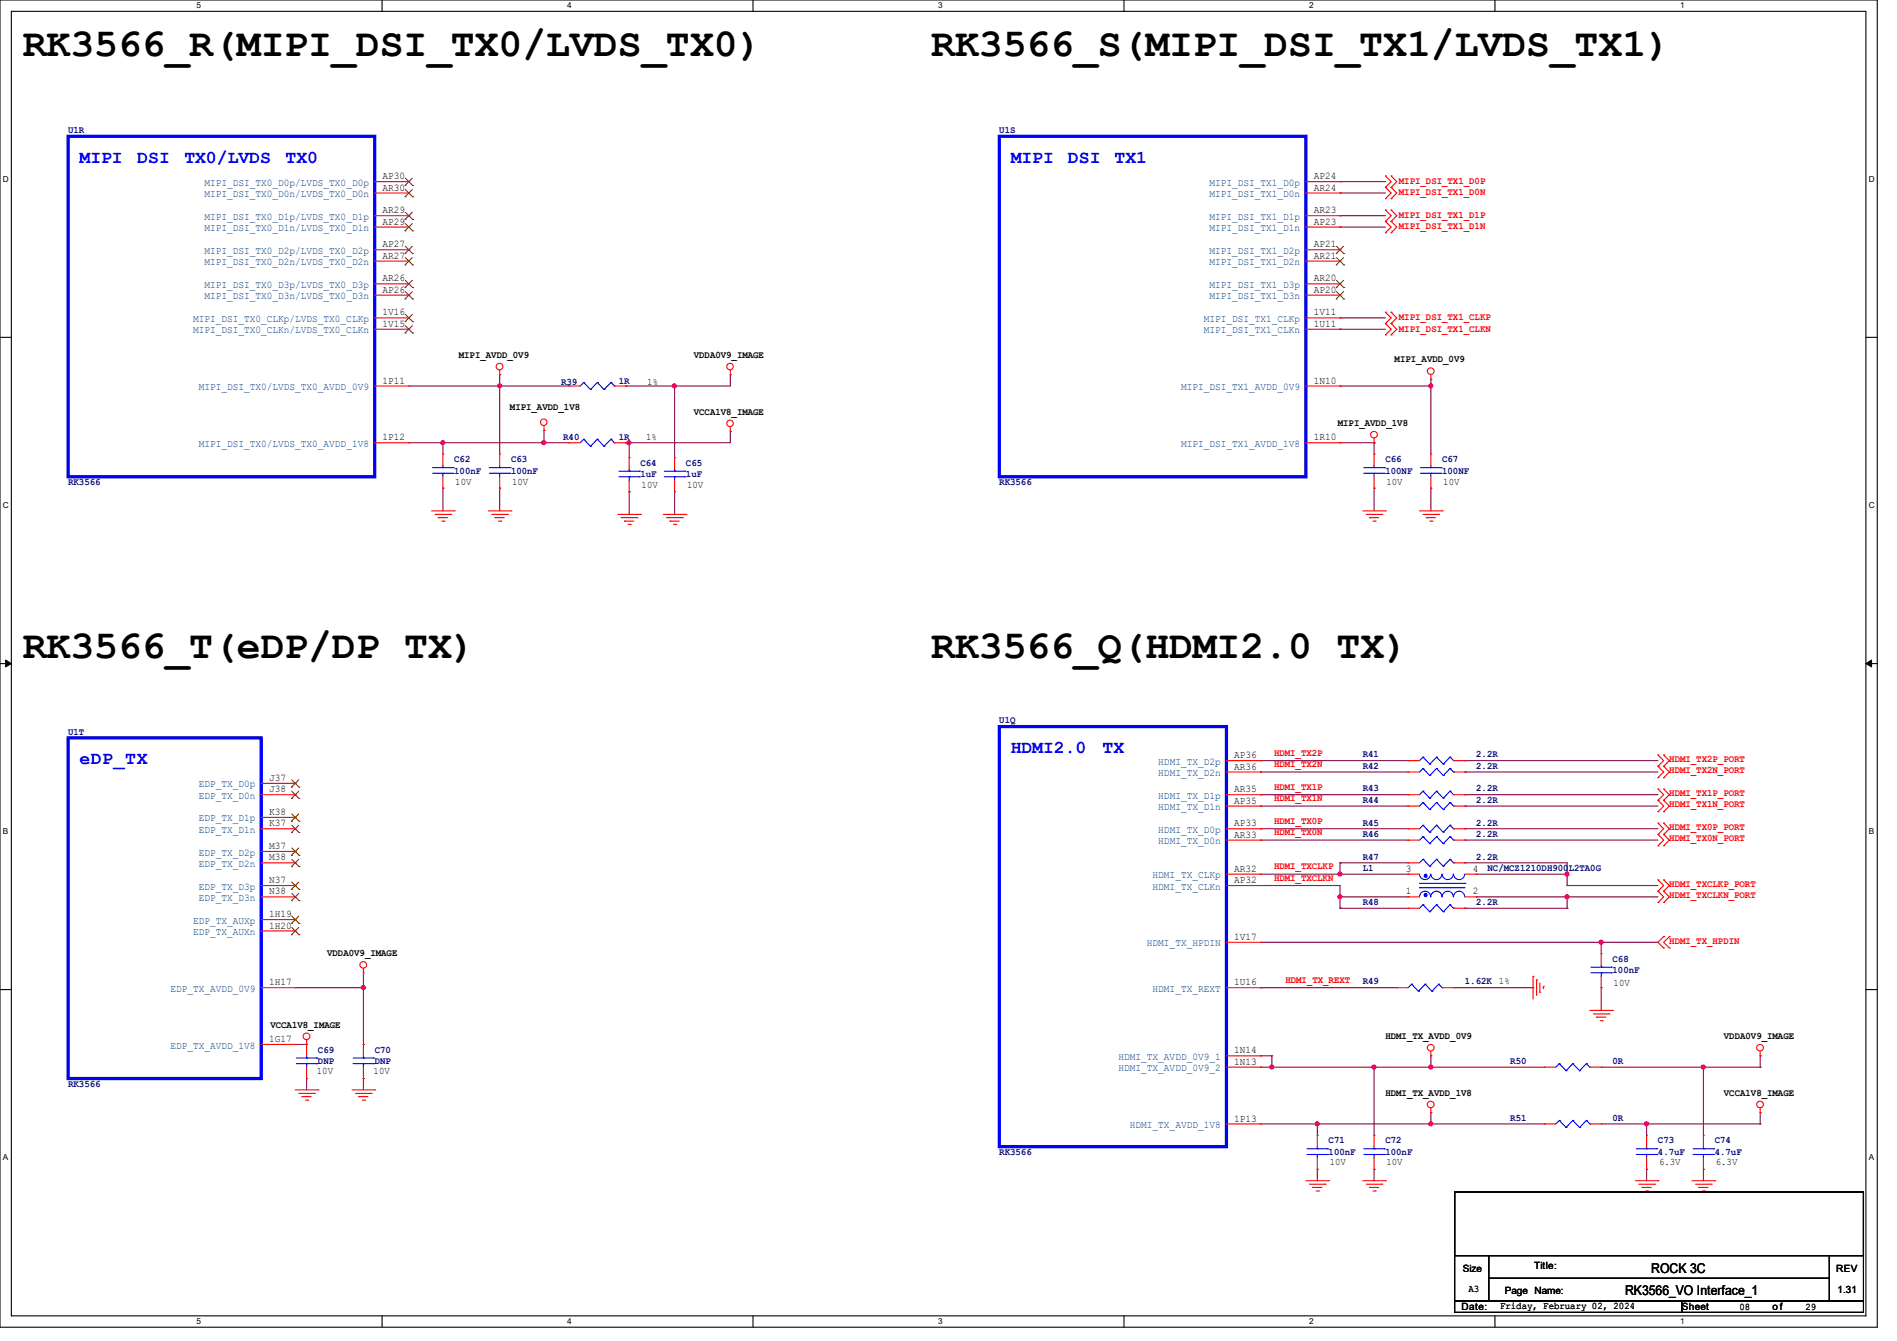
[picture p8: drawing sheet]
<svg xmlns="http://www.w3.org/2000/svg" width="297mm" height="210mm" viewBox="0 0 297 210" stroke-linecap="round" stroke-linejoin="round" font-family="sans-serif">
<path d="M0 0h293.9v207.9h-293.9zM1.8 1.8h290.3v204.3h-290.3z" fill="none" stroke="#000" stroke-width=".17"/>
<g fill="#fff">
<path d="M30.8 .2h.7v1.4h-.7z"/>
<path d="M30.8 206.2h.7v1.4h-.7z"/>
</g>
<path d="M59.8 0v1.8M59.8 206.1v1.8" fill="none" stroke="#000" stroke-width=".17"/>
<g fill="#fff">
<path d="M88.8 .2h.7v1.4h-.7z"/>
<path d="M88.8 206.2h.7v1.4h-.7z"/>
</g>
<path d="M117.9 0v1.8M117.9 206.1v1.8" fill="none" stroke="#000" stroke-width=".17"/>
<g fill="#fff">
<path d="M146.9 .2h.7v1.4h-.7z"/>
<path d="M146.9 206.2h.7v1.4h-.7z"/>
</g>
<path d="M176 0v1.8M176 206.1v1.8" fill="none" stroke="#000" stroke-width=".17"/>
<g fill="#fff">
<path d="M205 .2h.7v1.4h-.7z"/>
<path d="M205 206.2h.7v1.4h-.7z"/>
</g>
<path d="M234.1 0v1.8M234.1 206.1v1.8" fill="none" stroke="#000" stroke-width=".17"/>
<g fill="#fff">
<path d="M263.1 .2h.6v1.4h-.6z"/>
<path d="M263.1 206.2h.6v1.4h-.6z"/>
<path d="M.5 27.3h.9v1.4h-.9z"/>
<path d="M292.6 27.3h.9v1.4h-.9z"/>
<path d="M.5 78.4h.9v1.4h-.9z"/>
<path d="M292.6 78.4h.9v1.4h-.9z"/>
</g>
<path d="M0 52.8h1.8M292.1 52.8h1.8" fill="none" stroke="#000" stroke-width=".17"/>
<g fill="#fff">
<path d="M.5 129.5h.8v1.4h-.8z"/>
<path d="M292.6 129.5h.8v1.4h-.8z"/>
</g>
<path d="M0 103.9h1.8M292.1 103.9h1.8" fill="none" stroke="#000" stroke-width=".17"/>
<path d="M.9 103.4l.9 .5-.9 .5zM292.1 103.9l.9-.5v1z" fill="#000" stroke="#000" stroke-width=".16"/>
<g fill="#fff">
<path d="M.5 180.5h.8v1.4h-.8z"/>
<path d="M292.6 180.5h.8v1.4h-.8z"/>
</g>
<path d="M0 155h1.8M292.1 155h1.8M227.8 186.7h64v9.9h-64zM227.8 196.6h5.3v7.2h-5.3zM233.1 196.6h53.3v3.6h-53.3zM286.4 196.6h5.4v7.2h-5.4zM227.8 203.8h35.5v1.7h-35.5zM233.1 200.2h53.3v3.6h-53.3zM263.3 203.8h28.5v1.7h-28.5z" fill="none" stroke="#000" stroke-width=".17"/>
<g fill="none" stroke="#800040" stroke-width=".17">
<path d="M209.8 28.4h.1M209.8 30.2h.1M209.8 33.8h.1M209.8 35.6h.1M209.8 28.4h7.1M209.8 30.2h7.1M209.8 33.8h7.1M209.8 35.6h7.1M78.2 58.7h.1M78.2 58.7v12.4M114.3 58.7h.1M114.3 58.7v1.8h-16.3"/>
<path d="M209.8 49.8h.1M209.8 51.6h.1M209.8 49.8h7.1M209.8 51.6h7.1M224 59.4h.1M224 59.4v11.7M64 69.3h25.1M64 60.5h25.1M69.3 69.3h.1M69.3 76.5h.1M69.3 69.3v1.8M69.3 76.5v3.5"/>
<path d="M78.2 60.5h.1M78.2 76.5h.1M78.2 76.5v3.5M85.2 69.3h.1M85.2 67.4h.1M85.2 67.4v1.9M98 60.5h.1M98 69.3h.1M98.5 77h.1M98.5 69.3h.1M98.5 69.3v2.4M98.5 77v3.6"/>
<path d="M105.6 77h.1M105.6 60.5h.1M105.6 60.5v11.2M105.6 77v3.6M114.3 67.6h.1M114.3 67.6v1.7h-16.3M209.8 60.5h.1M209.8 69.3h5.3M209.8 60.5h14.2M215.1 69.3h.1M215.1 76.5h.1M215.1 69.3v1.8"/>
<path d="M215.1 76.5v3.5M224 76.5h.1M224 60.5h.1M224 76.5v3.5M197.4 119.1h.1M197.4 119.1h23.1M229.4 119.1h.1M229.4 119.1h30.2M197.4 120.9h.1M197.4 124.5h.1M197.4 126.2h.1M197.4 129.8h.1"/>
<path d="M197.4 131.6h.1M197.4 138.7h.1M197.4 120.9h23.1M197.4 124.5h23.1M197.4 126.2h23.1M197.4 129.8h23.1M197.4 131.6h23.1M197.4 136.9h23.1M197.4 138.7h12.4v3.5M209.8 136.9h.1M209.8 135.1h.1M209.8 135.1h10.7"/>
<path d="M209.8 135.1v1.8M229.4 120.9h.1M229.4 124.5h.1M229.4 126.2h.1M229.4 129.8h.1M229.4 131.6h.1M229.4 135.1h.1M229.4 120.9h30.2M229.4 124.5h30.2M229.4 126.2h30.2M229.4 129.8h30.2M229.4 131.6h30.2"/>
<path d="M229.4 135.1h16v3.6M231.1 136.9h.1M231.1 136.9h14.3M245.4 136.9h.1M245.4 138.7h.1M245.4 138.7h14.2M46.2 154.7h10.7M56.9 154.7h.1M56.9 152.4v11.2M197.4 154.7h.1M197.4 147.6h62.2M197.4 154.7h21.3"/>
<path d="M209.8 140.5h.1M209.8 142.2h.1M209.8 142.2h10.7M209.8 140.5h10.7M227.6 154.7h12.4M229.4 142.2h.1M229.4 142.2h16M231.1 140.5h.1M231.1 140.5h28.5M240 154.7h.1M245.4 140.5h.1M245.4 142.2h.1"/>
<path d="M245.4 140.5v1.7M250.7 147.6h.1M250.7 154.7h.1M250.7 147.6v1.8M250.7 154.7v3.5M46.2 163.6h1.8M48 168.9h.1M48 163.6h.1M48 168.9v1.8M56.9 168.9h.1M56.9 163.6h.1M56.9 168.9v1.8"/>
<path d="M197.4 165.4h.1M197.4 167.1h.1M197.4 165.4h1.7M197.4 167.1h44.4M197.4 176h44.4M199.1 165.4h.1M199.1 167.1h.1M199.1 165.4v1.7M206.2 176h.1M206.2 176v1.8M215.1 167.1h.1M215.1 167.1v10.7"/>
<path d="M224 165.4h.1M224 174.2h.1M224 176h.1M224 167.1h.1M224 165.4v1.7M224 174.2v1.8M250.7 167.1h24.9M250.7 176h24.9M257.8 176h.1M257.8 176v1.8M266.7 167.1h.1M266.7 167.1v10.7"/>
<path d="M275.6 165.4h.1M275.6 174.2h.1M275.6 176h.1M275.6 167.1h.1M275.6 165.4v1.7M275.6 174.2v1.8M206.2 183.1h.1M206.2 183.1v1.8M215.1 183.1h.1M215.1 183.1v1.8M257.8 183.1h.1M257.8 183.1v1.8"/>
<path d="M266.7 183.1h.1M266.7 183.1v1.8"/>
</g>
<g fill="#f0f" stroke="#f0f" stroke-width=".17">
<circle cx="78.2" cy="60.4" r=".32"/>
<circle cx="69.3" cy="69.3" r=".32"/>
<circle cx="85.1" cy="69.3" r=".33"/>
<circle cx="199.1" cy="167.1" r=".32"/>
<circle cx="266.7" cy="167.1" r=".32"/>
<circle cx="206.2" cy="176" r=".32"/>
<circle cx="224" cy="176" r=".32"/>
<circle cx="224" cy="167.1" r=".32"/>
<circle cx="215.1" cy="167.1" r=".32"/>
<circle cx="250.7" cy="147.6" r=".32"/>
<circle cx="209.8" cy="136.9" r=".32"/>
<circle cx="245.3" cy="140.4" r=".32"/>
<circle cx="245.3" cy="136.9" r=".32"/>
<circle cx="209.8" cy="140.4" r=".32"/>
<circle cx="224" cy="60.4" r=".32"/>
<circle cx="98.5" cy="69.3" r=".33"/>
<circle cx="105.6" cy="60.4" r=".33"/>
<circle cx="257.8" cy="176" r=".32"/>
<circle cx="56.9" cy="154.7" r=".32"/>
</g>
<g fill="none" stroke="#f00" stroke-width=".17">
<path d="M58.7 28.4h5.3M58.7 30.2h5.3M58.7 33.8h5.3M58.7 35.6h5.3M58.7 39.1h5.3M64 28.4h.1M64 30.2h.1M64 33.8h.1M64 35.6h.1M64 39.1h.1M204.5 28.4h5.3M204.5 30.2h5.3"/>
<path d="M204.5 33.8h5.3M204.5 35.6h5.3M204.5 39.1h5.3M209.8 28.4h.1M209.8 30.2h.1M209.8 33.8h.1M209.8 35.6h.1M209.8 39.1h.1M216.9 29.3h.1M216.9 27.6h.1M216.9 31.1h.1M216.9 34.7h.1"/>
<path d="M216.9 32.9h.1M216.9 36.4h.1M216.9 27.6l.9 .8-.9 .9M216.9 29.3l.9 .9-.9 .9M216.9 32.9l.9 .9-.9 .9M216.9 34.7l.9 .9-.9 .8M217.8 29.3h.1M217.8 27.6h.1M217.8 31.1h.1M217.8 34.7h.1M217.8 32.9h.1M217.8 36.4h.1"/>
<path d="M217.8 27.6l.9 .8-.9 .9M217.8 29.3l.9 .9-.9 .9M217.8 32.9l.9 .9-.9 .9M217.8 34.7l.9 .9-.9 .8M58.7 40.9h5.3M58.7 44.4h5.3M58.7 46.2h5.3M58.7 49.8h5.3M58.7 51.6h5.3M64 40.9h.1M64 44.4h.1M64 46.2h.1"/>
<path d="M64 49.8h.1M64 51.6h.1M78.2 58.7h.1M78.2 58v.7M114.3 58.7h.1M114.3 58v.7M204.5 40.9h5.3M204.5 44.4h5.3M204.5 46.2h5.3M204.5 49.8h5.3M204.5 51.6h5.3M209.8 40.9h.1"/>
<path d="M209.8 44.4h.1M209.8 46.2h.1M209.8 49.8h.1M209.8 51.6h.1M216.9 50.7h.1M216.9 48.9h.1M216.9 52.5h.1M216.9 48.9l.9 .9-.9 .9M216.9 50.7l.9 .9-.9 .9M217.8 50.7h.1M217.8 48.9h.1M217.8 52.5h.1"/>
<path d="M217.8 48.9l.9 .9-.9 .9M217.8 50.7l.9 .9-.9 .9M224 59.4h.1M224 58.7v.7M58.7 60.5h5.3M58.7 69.3h5.3M64 60.5h.1M64 69.3h.1M69.3 71.1h.1M69.3 76.5h.1M69.3 71.1v1.8M69.3 74.7v1.8"/>
<path d="M78.2 71.1h.1M78.2 76.5h.1M78.2 71.1v1.8M78.2 74.7v1.8M85.2 67.4h.1M85.2 66.7v.7M89.1 60.5h.1M89.1 69.3h.1M89.1 60.5h1.7M89.1 69.3h1.7M96.2 60.5h1.8M96.2 69.3h1.8"/>
<path d="M98 60.5h.1M98 69.3h.1M98.5 71.7h.1M98.5 77h.1M98.5 71.7v1.7M98.5 75.2v1.8M105.6 71.7h.1M105.6 77h.1M105.6 71.7v1.7M105.6 75.2v1.8M114.3 67.6h.1M114.3 66.8v.8"/>
<path d="M204.5 60.5h5.3M204.5 69.3h5.3M209.8 60.5h.1M209.8 69.3h.1M215.1 69.3h.1M215.1 71.1h.1M215.1 76.5h.1M215.1 68.6v.7M215.1 71.1v1.8M215.1 74.7v1.8M224 71.1h.1M224 76.5h.1"/>
<path d="M224 71.1v1.8M224 74.7v1.8M67.6 80h3.5M68.1 80.6h2.5M68.6 81.1h.1M68.6 81.1h1.5M69.2 81.6h.3M69.5 81.6h.1M70.6 80.6h.1M71.1 80h.1M76.5 80h3.5M77 80.6h2.5"/>
<path d="M77.5 81.1h.1M77.5 81.1h1.5M78.1 81.6h.3M78.4 81.6h.1M79.5 80.6h.1M80 80h.1M96.7 80.6h3.6M97.2 81.1h2.5M97.8 81.6h.1M97.8 81.6h1.4M98.3 82.1h.4M98.7 82.1h.1"/>
<path d="M99.7 81.1h.1M100.3 80.6h.1M103.8 80.6h3.6M104.4 81.1h2.4M104.9 81.6h.1M104.9 81.6h1.4M105.5 82.1h.3M105.8 82.1h.1M106.8 81.1h.1M107.4 80.6h.1M213.4 80h3.5M213.9 80.6h2.5"/>
<path d="M214.4 81.1h.1M214.4 81.1h1.5M215 81.6h.3M215.3 81.6h.1M216.4 80.6h.1M216.9 80h.1M222.2 80h3.6M222.8 80.6h2.5M223.3 81.1h.1M223.3 81.1h1.4M223.9 81.6h.3M224.2 81.6h.1"/>
<path d="M225.3 80.6h.1M225.8 80h.1M192 119.1h5.4M197.4 119.1h.1M220.5 119.1h.1M220.5 119.1h1.7M227.6 119.1h1.8M229.4 119.1h.1M259.6 118.2h.1M259.6 118.2l.9 .9-.9 .9M260.5 118.2h.1M260.5 118.2l.9 .9-.9 .9"/>
<path d="M40.9 135.1h5.3M40.9 124.5h5.3M40.9 129.8h5.3M40.9 138.7h5.3M40.9 122.7h5.3M40.9 128h5.3M40.9 133.3h5.3M46.2 122.7h.1M46.2 124.5h.1M46.2 128h.1M46.2 129.8h.1M46.2 133.3h.1"/>
<path d="M46.2 135.1h.1M46.2 138.7h.1M192 120.9h5.4M192 131.6h5.4M192 136.9h5.4M192 126.2h5.4M192 124.5h5.4M192 129.8h5.4M192 138.7h5.4M197.4 120.9h.1M197.4 124.5h.1M197.4 126.2h.1"/>
<path d="M197.4 129.8h.1M197.4 131.6h.1M197.4 136.9h.1M197.4 138.7h.1M220.5 120.9h.1M220.5 131.6h.1M220.5 136.9h.1M220.5 135.1h.1M220.5 126.2h.1M220.5 124.5h.1M220.5 129.8h.1M220.5 120.9h1.7"/>
<path d="M220.5 131.6h1.7M220.5 136.9h1.7M220.5 135.1h1.7M220.5 126.2h1.7M220.5 124.5h1.7M220.5 129.8h1.7M227.6 120.9h1.8M227.6 131.6h1.8M227.6 135.1h1.8M227.6 126.2h1.8M227.6 124.5h1.8M227.6 129.8h1.8"/>
<path d="M229.4 120.9h.1M229.4 131.6h.1M229.4 135.1h.1M229.4 126.2h.1M229.4 124.5h.1M229.4 129.8h.1M229.4 136.9h1.7M231.1 136.9h.1M259.6 121.8h.1M259.6 120h.1M259.6 127.1h.1M259.6 125.3h.1"/>
<path d="M259.6 123.6h.1M259.6 132.5h.1M259.6 130.7h.1M259.6 128.9h.1M259.6 139.6h.1M259.6 137.8h.1M259.6 120l.9 .9-.9 .9M259.6 125.3l.9 .9-.9 .9M259.6 123.6l.9 .9-.9 .8M259.6 130.7l.9 .9-.9 .9M259.6 128.9l.9 .9-.9 .9M259.6 139.6l.9 .9-.9 .9"/>
<path d="M259.6 137.8l.9 .9-.9 .9M260.5 121.8h.1M260.5 120h.1M260.5 127.1h.1M260.5 125.3h.1M260.5 123.6h.1M260.5 132.5h.1M260.5 130.7h.1M260.5 128.9h.1M260.5 139.6h.1M260.5 137.8h.1M260.5 120l.9 .9-.9 .9"/>
<path d="M260.5 125.3l.9 .9-.9 .9M260.5 123.6l.9 .9-.9 .8M260.5 130.7l.9 .9-.9 .9M260.5 128.9l.9 .9-.9 .9M260.5 139.6l.9 .9-.9 .9M260.5 137.8l.9 .9-.9 .9M40.9 140.5h5.3M40.9 154.7h5.3M40.9 144h5.3M40.9 145.8h5.3M46.2 140.5h.1M46.2 144h.1"/>
<path d="M46.2 145.8h.1M46.2 154.7h.1M56.9 152.4h.1M56.9 151.7v.7M192 154.7h5.4M192 147.6h5.4M197.4 147.6h.1M197.4 154.7h.1M218.7 154.7h.1M218.7 154.7h1.8M220.5 140.5h.1M220.5 142.2h.1"/>
<path d="M220.5 140.5h1.7M220.5 142.2h1.7M225.8 154.7h1.8M227.6 154.7h.1M227.6 142.2h1.8M229.4 142.2h.1M229.4 140.5h1.7M231.1 140.5h.1M240 152.9h.1M240 152.9v3.6M240.6 153.5h.1M240.6 153.5v2.4"/>
<path d="M241.1 155.4h.1M241.1 154v1.4M241.6 154.5h.1M241.6 154.5v.4M248.9 158.2h3.6M249.5 158.8h2.4M250 159.3h.1M250 159.3h1.4M250.5 159.9h.4M250.7 149.4h.1M250.7 154.7h.1M250.7 149.4v1.7"/>
<path d="M250.7 152.9v1.8M250.9 159.9h.1M251.9 158.8h.1M252.5 158.2h.1M259.6 141.4h.1M260.5 146.7h.1M260.5 148.5h.1M260.5 141.4h.1M260.5 146.7l-.9 .9 .9 .9M261.4 148.5h.1M261.4 146.7h.1M261.4 146.7l-.9 .9 .9 .9"/>
<path d="M40.9 163.6h5.3M46.2 163.6h.1M46.2 170.7h3.6M46.8 171.2h2.4M47.3 171.7h.1M47.3 171.7h1.4M47.8 172.3h.4M48 163.6h.1M48 168.9h.1M48 162.9v2.5M48 167.1v1.8M48.2 172.3h.1"/>
<path d="M49.2 171.2h.1M49.8 170.7h.1M55.1 170.7h3.6M55.7 171.2h2.4M56.2 171.7h.1M56.2 171.7h1.4M56.7 172.3h.4M56.9 163.6h.1M56.9 168.9h.1M56.9 163.6v1.8M56.9 167.1v1.8M57.1 172.3h.1"/>
<path d="M58.1 171.2h.1M58.7 170.7h.1M192 167.1h5.4M192 165.4h5.4M192 176h5.4M197.4 165.4h.1M197.4 167.1h.1M197.4 176h.1M206.2 177.8h.1M206.2 177.8v1.8M215.1 177.8h.1M215.1 177.8v1.8"/>
<path d="M224 165.4h.1M224 174.2h.1M224 164.6v.8M224 173.5v.7M241.8 167.1h.1M241.8 176h.1M241.8 167.1h1.8M241.8 176h1.8M248.9 167.1h1.8M248.9 176h1.8M250.7 167.1h.1M250.7 176h.1"/>
<path d="M257.8 177.8h.1M257.8 177.8v1.8M266.7 177.8h.1M266.7 177.8v1.8M275.6 165.4h.1M275.6 174.2h.1M275.6 164.6v.8M275.6 173.5v.7M204.5 184.9h3.5M205 185.5h2.5M205.5 186h.1M205.5 186h1.5"/>
<path d="M206.1 186.5h.3M206.2 183.1h.1M206.2 181.4v1.7M206.4 186.5h.1M207.5 185.5h.1M208 184.9h.1M213.4 184.9h3.5M213.9 185.5h2.5M214.4 186h.1M214.4 186h1.5M215 186.5h.3M215.1 183.1h.1"/>
<path d="M215.1 181.4v1.7M215.3 186.5h.1M216.4 185.5h.1M216.9 184.9h.1M256 184.9h3.6M256.6 185.5h2.4M257.1 186h.1M257.1 186h1.4M257.6 186.5h.4M257.8 183.1h.1M257.8 181.4v1.7M258 186.5h.1"/>
<path d="M259 185.5h.1M259.6 184.9h.1M264.9 184.9h3.6M265.5 185.5h2.4M266 186h.1M266 186h1.4M266.5 186.5h.4M266.7 183.1h.1M266.7 181.4v1.7M266.9 186.5h.1M267.9 185.5h.1M268.5 184.9h.1"/>
<circle cx="78.2" cy="57.4" r=".52"/>
<circle cx="114.3" cy="57.4" r=".51"/>
<circle cx="224" cy="58.1" r=".52"/>
<circle cx="85.1" cy="66.1" r=".51"/>
<circle cx="114.3" cy="66.3" r=".51"/>
<circle cx="215.1" cy="68.1" r=".52"/>
<circle cx="56.9" cy="151.1" r=".52"/>
<circle cx="48" cy="162.3" r=".52"/>
<circle cx="224" cy="164.1" r=".52"/>
<circle cx="224" cy="173" r=".52"/>
<circle cx="275.6" cy="164.1" r=".52"/>
<circle cx="275.6" cy="173" r=".52"/>
</g>
<g fill="none" stroke="#00f" stroke-width=".17">
<path d="M91.4 59.9h.1M91.4 59.9l-.6 .6M91.4 59.9l1.1 1.1M93.5 59.9h.1M93.5 59.9l-1 1.1M93.5 59.9l1.1 1.1M95.7 59.9h.1M95.7 59.9l-1.1 1.1M95.7 59.9l.5 .6M67.7 74.1h3.3M67.7 73.2h3.3M69.3 73.2h.1"/>
<path d="M69.3 74.1h.1M69.3 72.9v.3M69.3 74.1v.6M71 74.1h.1M71 73.2h.1M76.6 74.1h3.2M76.6 73.2h3.2M78.2 73.2h.1M78.2 74.1h.1M78.2 72.9v.3M78.2 74.1v.6M79.8 74.1h.1"/>
<path d="M79.8 73.2h.1M91.4 68.8h.1M91.4 68.8l-.6 .5M91.4 68.8l1.1 1.1M92.5 61h.1M92.5 69.9h.1M93.5 68.8h.1M93.5 68.8l-1 1.1M93.5 68.8l1.1 1.1M94.6 61h.1M94.6 69.9h.1M95.7 68.8h.1"/>
<path d="M95.7 68.8l-1.1 1.1M95.7 68.8l.5 .5M96.2 60.5h.1M96.2 69.3h.1M96.9 74.7h3.2M96.9 73.8h3.2M98.5 73.8h.1M98.5 74.7h.1M98.5 73.4v.4M98.5 74.7v.5M100.1 74.7h.1M100.1 73.8h.1"/>
<path d="M104 74.7h3.2M104 73.8h3.2M105.6 73.8h.1M105.6 74.7h.1M105.6 73.4v.4M105.6 74.7v.5M107.2 74.7h.1M107.2 73.8h.1M213.5 74.1h3.2M213.5 73.2h3.2M215.1 73.2h.1M215.1 74.1h.1"/>
<path d="M215.1 72.9v.3M215.1 74.1v.6M216.7 74.1h.1M216.7 73.2h.1M222.4 74.1h3.2M222.4 73.2h3.2M224 73.2h.1M224 74.1h.1M224 72.9v.3M224 74.1v.6M225.6 74.1h.1M225.6 73.2h.1"/>
<path d="M222.8 118.6h.1M222.8 118.6l-.6 .5M222.8 118.6l1.1 1.1M223.9 119.7h.1M224.9 118.6h.1M224.9 118.6l-1 1.1M224.9 118.6l1.1 1.1M226 119.7h.1M227 118.6h.1M227 118.6l-1 1.1M227 118.6l.6 .5M227.6 119.1h.1"/>
<path d="M222.2 136.9a.87 .87 0 0 0 .9 .9 .87 .87 0 0 0 .9-.9M222.2 139h.1M222.2 138.3h7.2M222.2 139h7.2M222.8 120.4h.1M222.8 131h.1M222.8 134.6h.1M222.8 125.7h.1M222.8 123.9h.1M222.8 129.2h.1M222.8 120.4l-.6 .5M222.8 120.4l1.1 1.1"/>
<path d="M222.8 131l-.6 .6M222.8 131l1.1 1.1M222.8 134.6l-.6 .5M222.8 134.6l1.1 1.1M222.8 125.7l-.6 .5M222.8 125.7l1.1 1.1M222.8 123.9l-.6 .6M222.8 123.9l1.1 1.1M222.8 129.2l-.6 .6M222.8 129.2l1.1 1.1M223.9 121.5h.1M223.9 132.1h.1"/>
<path d="M223.9 135.7h.1M223.9 126.8h.1M223.9 125h.1M223.9 130.3h.1M224 136.9a.87 .87 0 0 0 .9 .9 .87 .87 0 0 0 .9-.9M224.9 120.4h.1M224.9 131h.1M224.9 134.6h.1M224.9 125.7h.1M224.9 123.9h.1M224.9 129.2h.1M224.9 120.4l-1 1.1"/>
<path d="M224.9 120.4l1.1 1.1M224.9 131l-1 1.1M224.9 131l1.1 1.1M224.9 134.6l-1 1.1M224.9 134.6l1.1 1.1M224.9 125.7l-1 1.1M224.9 125.7l1.1 1.1M224.9 123.9l-1 1.1M224.9 123.9l1.1 1.1M224.9 129.2l-1 1.1M224.9 129.2l1.1 1.1M225.8 136.9a.87 .87 0 0 0 .9 .9 .87 .87 0 0 0 .8-.9"/>
<path d="M226 121.5h.1M226 132.1h.1M226 135.7h.1M226 126.8h.1M226 125h.1M226 130.3h.1M227 120.4h.1M227 131h.1M227 134.6h.1M227 125.7h.1M227 123.9h.1M227 129.2h.1"/>
<path d="M227 120.4l-1 1.1M227 120.4l.6 .5M227 131l-1 1.1M227 131l.6 .6M227 134.6l-1 1.1M227 134.6l.6 .5M227 125.7l-1 1.1M227 125.7l.6 .5M227 123.9l-1 1.1M227 123.9l.6 .6M227 129.2l-1 1.1M227 129.2l.6 .6"/>
<path d="M227.6 120.9h.1M227.6 131.6h.1M227.6 136.9a.87 .87 0 0 0 .9 .9 .87 .87 0 0 0 .8-.9M227.6 135.1h.1M227.6 126.2h.1M227.6 124.5h.1M227.6 129.8h.1M229.4 138.3h.1M221 154.1h.1M221 154.1l-.5 .6M221 154.1l1.1 1.1M222.1 155.2h.1"/>
<path d="M222.8 141.7h.1M222.8 141.7l-.6 .5M222.8 141.7l1.1 1.1M223.1 154.1h.1M223.1 154.1l-1 1.1M223.1 154.1l1.1 1.1M223.9 142.8h.1M224 140.5a.87 .87 0 0 0-.9-.9 .87 .87 0 0 0-.8 .9M224.2 155.2h.1M224.9 141.7h.1M224.9 141.7l-1 1.1M224.9 141.7l1.1 1.1"/>
<path d="M225.3 154.1h.1M225.3 154.1l-1.1 1.1M225.3 154.1l.5 .6M225.8 140.5a.87 .87 0 0 0-.9-.9 .87 .87 0 0 0-.9 .9M225.8 154.7h.1M226 142.8h.1M227 141.7h.1M227 141.7l-1 1.1M227 141.7l.6 .5M227.5 140.5a.87 .87 0 0 0-.8-.9 .87 .87 0 0 0-.9 .9M227.6 142.2h.1M229.3 140.5a.87 .87 0 0 0-.8-.9 .87 .87 0 0 0-.9 .9"/>
<path d="M249.1 152.4h3.2M249.1 151.5h3.2M250.7 151.5h.1M250.7 152.4h.1M250.7 151.1v.4M250.7 152.4v.5M252.3 152.4h.1M252.3 151.5h.1M46.4 166.6h3.2M46.4 165.7h3.2M48 165.7h.1M48 166.6h.1"/>
<path d="M48 165.4v.3M48 166.6v.5M49.6 166.6h.1M49.6 165.7h.1M55.3 166.6h3.2M55.3 165.7h3.2M56.9 165.7h.1M56.9 166.6h.1M56.9 165.4v.3M56.9 166.6v.5M58.5 166.6h.1M58.5 165.7h.1"/>
<path d="M204.6 179.9h3.3M206.2 179.9h.1M206.2 179.6v.3M207.9 179.9h.1M213.5 179.9h3.2M215.1 179.9h.1M215.1 179.6v.3M216.7 179.9h.1M244.1 166.6h.1M244.1 175.5h.1M244.1 166.6l-.5 .5M244.1 166.6l1.1 1.1"/>
<path d="M244.1 175.5l-.5 .5M244.1 175.5l1.1 1.1M245.2 167.7h.1M245.2 176.6h.1M246.3 166.6h.1M246.3 175.5h.1M246.3 166.6l-1.1 1.1M246.3 166.6l1 1.1M246.3 175.5l-1.1 1.1M246.3 175.5l1 1.1M247.3 167.7h.1M247.3 176.6h.1"/>
<path d="M248.4 166.6h.1M248.4 175.5h.1M248.4 166.6l-1.1 1.1M248.4 166.6l.5 .5M248.4 175.5l-1.1 1.1M248.4 175.5l.5 .5M248.9 167.1h.1M248.9 176h.1M256.2 179.9h3.2M257.8 179.9h.1M257.8 179.6v.3M259.4 179.9h.1"/>
<path d="M265.1 179.9h3.2M266.7 179.9h.1M266.7 179.6v.3M268.3 179.9h.1M204.6 180.8h3.3M206.2 180.8h.1M206.2 180.8v.6M207.9 180.8h.1M213.5 180.8h3.2M215.1 180.8h.1M215.1 180.8v.6M216.7 180.8h.1"/>
<path d="M256.2 180.8h3.2M257.8 180.8h.1M257.8 180.8v.6M259.4 180.8h.1M265.1 180.8h3.2M266.7 180.8h.1M266.7 180.8v.6M268.3 180.8h.1"/>
</g>
<path d="M10.7 21.3h48v53.4h-48zM156.5 21.3h48v53.4h-48zM10.7 115.6h30.2v53.3h-30.2zM156.5 113.8h35.5v65.8h-35.5z" fill="none" stroke="#00f" stroke-width=".51"/>
<g fill="none" stroke="#804000" stroke-width=".16">
<path d="M63.4 29h.1M63.4 30.8h.1M63.4 34.4h.1M63.4 36.2h.1M63.4 39.7h.1M63.5 27.9l1.1 1.1M63.5 29.7l1.1 1.1M63.5 33.2l1.1 1.2M63.5 35l1.1 1.2M63.5 38.6l1.1 1.1M64.6 27.9l-1.2 1.1M64.6 29.7l-1.2 1.1"/>
<path d="M64.6 33.2l-1.2 1.2M64.6 35l-1.2 1.2M64.6 38.6l-1.2 1.1M64.6 29h.1M64.6 30.8h.1M64.6 34.4h.1M64.6 36.2h.1M64.6 39.7h.1M209.2 39.7h.1M209.3 38.6l1.1 1.1M210.4 38.6l-1.2 1.1M210.4 39.7h.1"/>
<path d="M63.4 41.5h.1M63.4 45h.1M63.4 46.8h.1M63.4 50.4h.1M63.4 52.2h.1M63.5 40.3l1.1 1.2M63.5 43.9l1.1 1.1M63.5 45.7l1.1 1.1M63.5 49.2l1.1 1.2M63.5 51l1.1 1.2M64.6 40.3l-1.2 1.2M64.6 43.9l-1.2 1.1"/>
<path d="M64.6 45.7l-1.2 1.1M64.6 49.2l-1.2 1.2M64.6 51l-1.2 1.2M64.6 41.5h.1M64.6 45h.1M64.6 46.8h.1M64.6 50.4h.1M64.6 52.2h.1M209.2 41.5h.1M209.2 45h.1M209.2 46.8h.1M209.3 40.3l1.1 1.2"/>
<path d="M209.3 43.9l1.1 1.1M209.3 45.7l1.1 1.1M210.4 40.3l-1.2 1.2M210.4 43.9l-1.2 1.1M210.4 45.7l-1.2 1.1M210.4 41.5h.1M210.4 45h.1M210.4 46.8h.1M45.6 123.3h.1M45.6 125.1h.1M45.6 128.6h.1M45.6 130.4h.1"/>
<path d="M45.6 133.9h.1M45.6 135.7h.1M45.6 139.3h.1M45.7 122.1l1.1 1.2M45.7 123.9l1.1 1.2M45.7 127.5l1.1 1.1M45.7 129.2l1.1 1.2M45.7 132.8l1.1 1.1M45.7 134.6l1.1 1.1M45.7 138.1l1.1 1.2M45.7 139.9l1.1 1.2M46.8 122.1l-1.2 1.2"/>
<path d="M46.8 123.9l-1.2 1.2M46.8 127.5l-1.2 1.1M46.8 129.2l-1.2 1.2M46.8 132.8l-1.2 1.1M46.8 134.6l-1.2 1.1M46.8 138.1l-1.2 1.2M46.8 139.9l-1.2 1.2M46.8 123.3h.1M46.8 125.1h.1M46.8 128.6h.1M46.8 130.4h.1M46.8 133.9h.1"/>
<path d="M46.8 135.7h.1M46.8 139.3h.1M45.6 141.1h.1M45.6 144.6h.1M45.6 146.4h.1M45.7 143.5l1.1 1.1M45.7 145.2l1.1 1.2M46.8 143.5l-1.2 1.1M46.8 145.2l-1.2 1.2M46.8 141.1h.1M46.8 144.6h.1M46.8 146.4h.1"/>
</g>
<g fill="#00f" stroke="#00f" stroke-width=".17">
<circle cx="223.2" cy="140.2" r=".24"/>
<circle cx="223.2" cy="137.1" r=".24"/>
</g>
<g font-size="6.2">
<text x="3.6" y="8.8">RK3566_R(MIPI_DSI_TX0/LVDS_TX0)</text>
<text x="145.8" y="8.8">RK3566_S(MIPI_DSI_TX1/LVDS_TX1)</text>
<text x="3.6" y="103">RK3566_T(eDP/DP TX)</text>
<text x="145.8" y="103">RK3566_Q(HDMI2.0 TX)</text>
</g>
<g font-size="2.8" fill="#00f">
<text x="12.4" y="25.5">MIPI</text>
<text x="21.5" y="25.5">DSI</text>
<text x="28.9" y="25.5">TX0/LVDS</text>
<text x="44.7" y="25.5">TX0</text>
<text x="158.2" y="25.5">MIPI</text>
<text x="167.2" y="25.5">DSI</text>
<text x="174.5" y="25.5">TX1</text>
<text x="12.4" y="119.7">eDP_TX</text>
<text x="158.2" y="117.9">HDMI2.0</text>
<text x="172.6" y="117.9">TX</text>
</g>
<g font-size="2.1">
<text x="254.4" y="202.9">RK3566_VO Interface_1</text>
<text x="258.5" y="199.3">ROCK 3C</text>
</g>
<g font-size="1.6" fill="#000080">
<text x="10.7" y="20.8">U1R</text>
<text x="156.5" y="20.8">U1S</text>
<text x="87.8" y="60.3">R39</text>
<text x="96.9" y="60.1">1R</text>
<text x="88.2" y="68.8">R40</text>
<text x="96.9" y="68.8">1R</text>
<text x="10.7" y="75.9">RK3566</text>
<text x="71.1" y="72.4">C62</text>
<text x="71.1" y="74.2">100nF</text>
<text x="80" y="72.4">C63</text>
<text x="80" y="74.2">100nF</text>
<text x="100.3" y="72.9">C64</text>
<text x="100.3" y="74.7">1uF</text>
<text x="107.4" y="72.9">C65</text>
<text x="107.4" y="74.7">1uF</text>
<text x="156.5" y="75.9">RK3566</text>
<text x="216.9" y="72.4">C66</text>
<text x="216.9" y="74.2">100NF</text>
<text x="225.8" y="72.4">C67</text>
<text x="225.8" y="74.2">100NF</text>
<text x="156.5" y="113.3">U1Q</text>
<text x="10.7" y="115.1">U1T</text>
<text x="213.4" y="118.6">R41</text>
<text x="231.1" y="118.6">2.2R</text>
<text x="213.4" y="120.4">R42</text>
<text x="213.4" y="125.7">R44</text>
<text x="213.4" y="123.9">R43</text>
<text x="231.1" y="120.4">2.2R</text>
<text x="231.1" y="125.7">2.2R</text>
<text x="231.1" y="123.9">2.2R</text>
<text x="213.4" y="131.1">R46</text>
<text x="213.4" y="129.3">R45</text>
<text x="231.1" y="131.1">2.2R</text>
<text x="231.1" y="129.3">2.2R</text>
<text x="213.4" y="136.4">L1</text>
<text x="213.4" y="134.6">R47</text>
<text x="231.1" y="134.6">2.2R</text>
<text x="232.9" y="136.4">NC/MCZ1210DH900L2TA0G</text>
<text x="213.4" y="141.7">R48</text>
<text x="231.1" y="141.7">2.2R</text>
<text x="213.4" y="154.2">R49</text>
<text x="229.4" y="154.2">1.62K</text>
<text x="252.5" y="150.6">C68</text>
<text x="252.5" y="152.4">100nF</text>
<text x="49.8" y="164.8">C69</text>
<text x="49.8" y="166.6">DNP</text>
<text x="58.7" y="164.8">C70</text>
<text x="58.7" y="166.6">DNP</text>
<text x="236.5" y="166.6">R50</text>
<text x="252.5" y="166.6">0R</text>
<text x="10.7" y="170.2">RK3566</text>
<text x="208" y="179.1">C71</text>
<text x="216.9" y="179.1">C72</text>
<text x="236.5" y="175.5">R51</text>
<text x="252.5" y="175.5">0R</text>
<text x="259.6" y="179.1">C73</text>
<text x="268.5" y="179.1">C74</text>
<text x="156.5" y="180.8">RK3566</text>
<text x="208" y="180.8">100nF</text>
<text x="216.9" y="180.8">100nF</text>
<text x="259.6" y="180.8">4.7uF</text>
<text x="268.5" y="180.8">4.7uF</text>
</g>
<g font-size="1.6" fill="#004080">
<text x="32" y="29.1">MIPI_DSI_TX0_D0p/LVDS_TX0_D0p</text>
<text x="189.4" y="29.1">MIPI_DSI_TX1_D0p</text>
<text x="32" y="30.9">MIPI_DSI_TX0_D0n/LVDS_TX0_D0n</text>
<text x="32" y="34.4">MIPI_DSI_TX0_D1p/LVDS_TX0_D1p</text>
<text x="189.4" y="30.9">MIPI_DSI_TX1_D0n</text>
<text x="189.4" y="34.4">MIPI_DSI_TX1_D1p</text>
<text x="32" y="36.2">MIPI_DSI_TX0_D1n/LVDS_TX0_D1n</text>
<text x="32" y="39.8">MIPI_DSI_TX0_D2p/LVDS_TX0_D2p</text>
<text x="32" y="41.5">MIPI_DSI_TX0_D2n/LVDS_TX0_D2n</text>
<text x="189.4" y="36.2">MIPI_DSI_TX1_D1n</text>
<text x="189.4" y="39.8">MIPI_DSI_TX1_D2p</text>
<text x="189.4" y="41.5">MIPI_DSI_TX1_D2n</text>
<text x="32" y="45.1">MIPI_DSI_TX0_D3p/LVDS_TX0_D3p</text>
<text x="32" y="46.9">MIPI_DSI_TX0_D3n/LVDS_TX0_D3n</text>
<text x="189.4" y="45.1">MIPI_DSI_TX1_D3p</text>
<text x="189.4" y="46.9">MIPI_DSI_TX1_D3n</text>
<text x="30.2" y="50.4">MIPI_DSI_TX0_CLKp/LVDS_TX0_CLKp</text>
<text x="30.2" y="52.2">MIPI_DSI_TX0_CLKn/LVDS_TX0_CLKn</text>
<text x="188.5" y="50.4">MIPI_DSI_TX1_CLKp</text>
<text x="188.5" y="52.2">MIPI_DSI_TX1_CLKn</text>
<text x="31.1" y="61.1">MIPI_DSI_TX0/LVDS_TX0_AVDD_0V9</text>
<text x="184.9" y="61.1">MIPI_DSI_TX1_AVDD_0V9</text>
<text x="31.1" y="70">MIPI_DSI_TX0/LVDS_TX0_AVDD_1V8</text>
<text x="184.9" y="70">MIPI_DSI_TX1_AVDD_1V8</text>
<text x="181.4" y="119.8">HDMI_TX_D2p</text>
<text x="31.1" y="123.3">EDP_TX_D0p</text>
<text x="31.1" y="125.1">EDP_TX_D0n</text>
<text x="181.4" y="121.5">HDMI_TX_D2n</text>
<text x="181.4" y="125.1">HDMI_TX_D1p</text>
<text x="31.1" y="128.7">EDP_TX_D1p</text>
<text x="31.1" y="130.4">EDP_TX_D1n</text>
<text x="181.4" y="126.9">HDMI_TX_D1n</text>
<text x="181.4" y="130.4">HDMI_TX_D0p</text>
<text x="31.1" y="134">EDP_TX_D2p</text>
<text x="31.1" y="135.8">EDP_TX_D2n</text>
<text x="180.5" y="137.5">HDMI_TX_CLKp</text>
<text x="181.4" y="132.2">HDMI_TX_D0n</text>
<text x="31.1" y="139.3">EDP_TX_D3p</text>
<text x="31.1" y="141.1">EDP_TX_D3n</text>
<text x="180.5" y="139.3">HDMI_TX_CLKn</text>
<text x="30.2" y="144.7">EDP_TX_AUXp</text>
<text x="30.2" y="146.4">EDP_TX_AUXn</text>
<text x="179.6" y="148.2">HDMI_TX_HPDIN</text>
<text x="26.7" y="155.3">EDP_TX_AVDD_0V9</text>
<text x="180.5" y="155.3">HDMI_TX_REXT</text>
<text x="26.7" y="164.2">EDP_TX_AVDD_1V8</text>
<text x="175.1" y="166">HDMI_TX_AVDD_0V9_1</text>
<text x="175.1" y="167.8">HDMI_TX_AVDD_0V9_2</text>
<text x="176.9" y="176.7">HDMI_TX_AVDD_1V8</text>
</g>
<g font-size="1.6">
<text x="59.9" y="28.1">AP30</text>
<text x="59.9" y="29.8">AR30</text>
<text x="205.7" y="28.1">AP24</text>
<text x="205.7" y="29.8">AR24</text>
<text x="59.9" y="33.4">AR29</text>
<text x="59.9" y="35.2">AP29</text>
<text x="205.7" y="33.4">AR23</text>
<text x="205.7" y="35.2">AP23</text>
<text x="59.9" y="38.7">AP27</text>
<text x="59.9" y="40.5">AR27</text>
<text x="205.7" y="38.7">AP21</text>
<text x="205.7" y="40.5">AR21</text>
<text x="59.9" y="44.1">AR26</text>
<text x="59.9" y="45.8">AP26</text>
<text x="205.7" y="44.1">AR20</text>
<text x="205.7" y="45.8">AP20</text>
<text x="59.9" y="49.4">1V16</text>
<text x="59.9" y="51.2">1V15</text>
<text x="205.7" y="49.4">1V11</text>
<text x="205.7" y="51.2">1U11</text>
<text x="71.8" y="56">MIPI_AVDD_0V9</text>
<text x="108.6" y="56">VDDA0V9_IMAGE</text>
<text x="218.3" y="56.7">MIPI_AVDD_0V9</text>
<text x="59.9" y="60.1">1P11</text>
<text x="79.8" y="64.2">MIPI_AVDD_1V8</text>
<text x="101.3" y="60.2">1%</text>
<text x="108.6" y="64.9">VCCA1V8_IMAGE</text>
<text x="205.7" y="60.1">1N10</text>
<text x="59.9" y="69">1P12</text>
<text x="101.2" y="69">1%</text>
<text x="205.7" y="69">1R10</text>
<text x="209.5" y="66.7">MIPI_AVDD_1V8</text>
<text x="71.3" y="75.9">10V</text>
<text x="80.2" y="75.9">10V</text>
<text x="100.5" y="76.5">10V</text>
<text x="107.6" y="76.5">10V</text>
<text x="217.1" y="75.9">10V</text>
<text x="226" y="75.9">10V</text>
<text x="193.3" y="118.7">AP36</text>
<text x="42.1" y="122.3">J37</text>
<text x="42.1" y="124.1">J38</text>
<text x="193.3" y="120.5">AR36</text>
<text x="193.3" y="124.1">AR35</text>
<text x="193.3" y="125.9">AP35</text>
<text x="42.1" y="127.6">K38</text>
<text x="42.1" y="129.4">K37</text>
<text x="193.3" y="129.4">AP33</text>
<text x="193.3" y="131.2">AR33</text>
<text x="42.1" y="133">M37</text>
<text x="42.1" y="134.7">M38</text>
<text x="193.3" y="136.5">AR32</text>
<text x="220.1" y="136.5">3</text>
<text x="230.6" y="136.5">4</text>
<text x="42.1" y="138.3">N37</text>
<text x="42.1" y="140.1">N38</text>
<text x="42.1" y="143.6">1H19</text>
<text x="193.3" y="138.3">AP32</text>
<text x="220.1" y="140.1">1</text>
<text x="230.6" y="140.1">2</text>
<text x="42.1" y="145.4">1H20</text>
<text x="51.2" y="149.7">VDDA0V9_IMAGE</text>
<text x="193.3" y="147.2">1V17</text>
<text x="42.1" y="154.3">1H17</text>
<text x="193.3" y="154.3">1U16</text>
<text x="234.7" y="154.1">1%</text>
<text x="252.6" y="154.5">10V</text>
<text x="42.3" y="160.9">VCCA1V8_IMAGE</text>
<text x="42.1" y="163.2">1G17</text>
<text x="193.3" y="165">1N14</text>
<text x="193.3" y="166.8">1N13</text>
<text x="216.9" y="162.7">HDMI_TX_AVDD_0V9</text>
<text x="269.9" y="162.7">VDDA0V9_IMAGE</text>
<text x="49.6" y="168.2">10V</text>
<text x="58.5" y="168.2">10V</text>
<text x="216.9" y="171.6">HDMI_TX_AVDD_1V8</text>
<text x="269.9" y="171.6">VCCA1V8_IMAGE</text>
<text x="193.3" y="175.6">1P13</text>
<text x="208.2" y="182.4">10V</text>
<text x="217.1" y="182.4">10V</text>
<text x="259.8" y="182.4">6.3V</text>
<text x="268.6" y="182.4">6.3V</text>
<text x="229" y="199.1">Size</text>
<text x="229.9" y="202.3">A3</text>
<text x="235.6" y="202.7">Page Name:</text>
<text x="240.2" y="198.8">Title:</text>
<text x="287.5" y="199.1">REV</text>
<text x="287.7" y="202.5">1.31</text>
<text x="228.8" y="205.2">Date:</text>
<text x="234.9" y="205">Friday, February 02, 2024</text>
<text x="263.3" y="205.2">Sheet</text>
<text x="272.4" y="205.1">08</text>
<text x="277.5" y="205.2">o f</text>
<text x="282.7" y="205.1">29</text>
</g>
<g font-size="1.6" fill="#f00">
<text x="219" y="28.8">MIPI_DSI_TX1_D0P</text>
<text x="219" y="30.6">MIPI_DSI_TX1_D0N</text>
<text x="219" y="34.2">MIPI_DSI_TX1_D1P</text>
<text x="219" y="35.9">MIPI_DSI_TX1_D1N</text>
<text x="219" y="50.2">MIPI_DSI_TX1_CLKP</text>
<text x="219" y="51.9">MIPI_DSI_TX1_CLKN</text>
<text x="199.5" y="118.4">HDMI_TX2P</text>
<text x="261.4" y="119.3">HDMI_TX2P_PORT</text>
<text x="199.5" y="120.1">HDMI_TX2N</text>
<text x="199.5" y="123.7">HDMI_TX1P</text>
<text x="199.5" y="125.5">HDMI_TX1N</text>
<text x="261.4" y="121.1">HDMI_TX2N_PORT</text>
<text x="261.4" y="124.7">HDMI_TX1P_PORT</text>
<text x="199.5" y="129">HDMI_TX0P</text>
<text x="199.5" y="130.8">HDMI_TX0N</text>
<text x="261.4" y="126.4">HDMI_TX1N_PORT</text>
<text x="261.4" y="131.8">HDMI_TX0N_PORT</text>
<text x="261.4" y="130">HDMI_TX0P_PORT</text>
<text x="199.5" y="136.1">HDMI_TXCLKP</text>
<text x="199.5" y="137.9">HDMI_TXCLKN</text>
<text x="261.4" y="140.7">HDMI_TXCLKN_PORT</text>
<text x="261.4" y="138.9">HDMI_TXCLKP_PORT</text>
<text x="261.4" y="147.8">HDMI_TX_HPDIN</text>
<text x="201.2" y="153.9">HDMI_TX_REXT</text>
</g>
<g font-size="1.3">
<text x="30.8" y="1.3">5</text>
<text x="88.8" y="1.3">4</text>
<text x="146.9" y="1.3">3</text>
<text x="205" y="1.3">2</text>
<text x="263.1" y="1.3">1</text>
<text x=".5" y="28.4">D</text>
<text x="292.6" y="28.4">D</text>
<text x=".5" y="79.5">C</text>
<text x="292.6" y="79.5">C</text>
<text x=".5" y="130.6">B</text>
<text x="292.6" y="130.6">B</text>
<text x=".5" y="181.7">A</text>
<text x="292.6" y="181.7">A</text>
<text x="30.8" y="207.4">5</text>
<text x="88.8" y="207.4">4</text>
<text x="146.9" y="207.4">3</text>
<text x="205" y="207.4">2</text>
<text x="263.1" y="207.4">1</text>
</g>
</svg>
